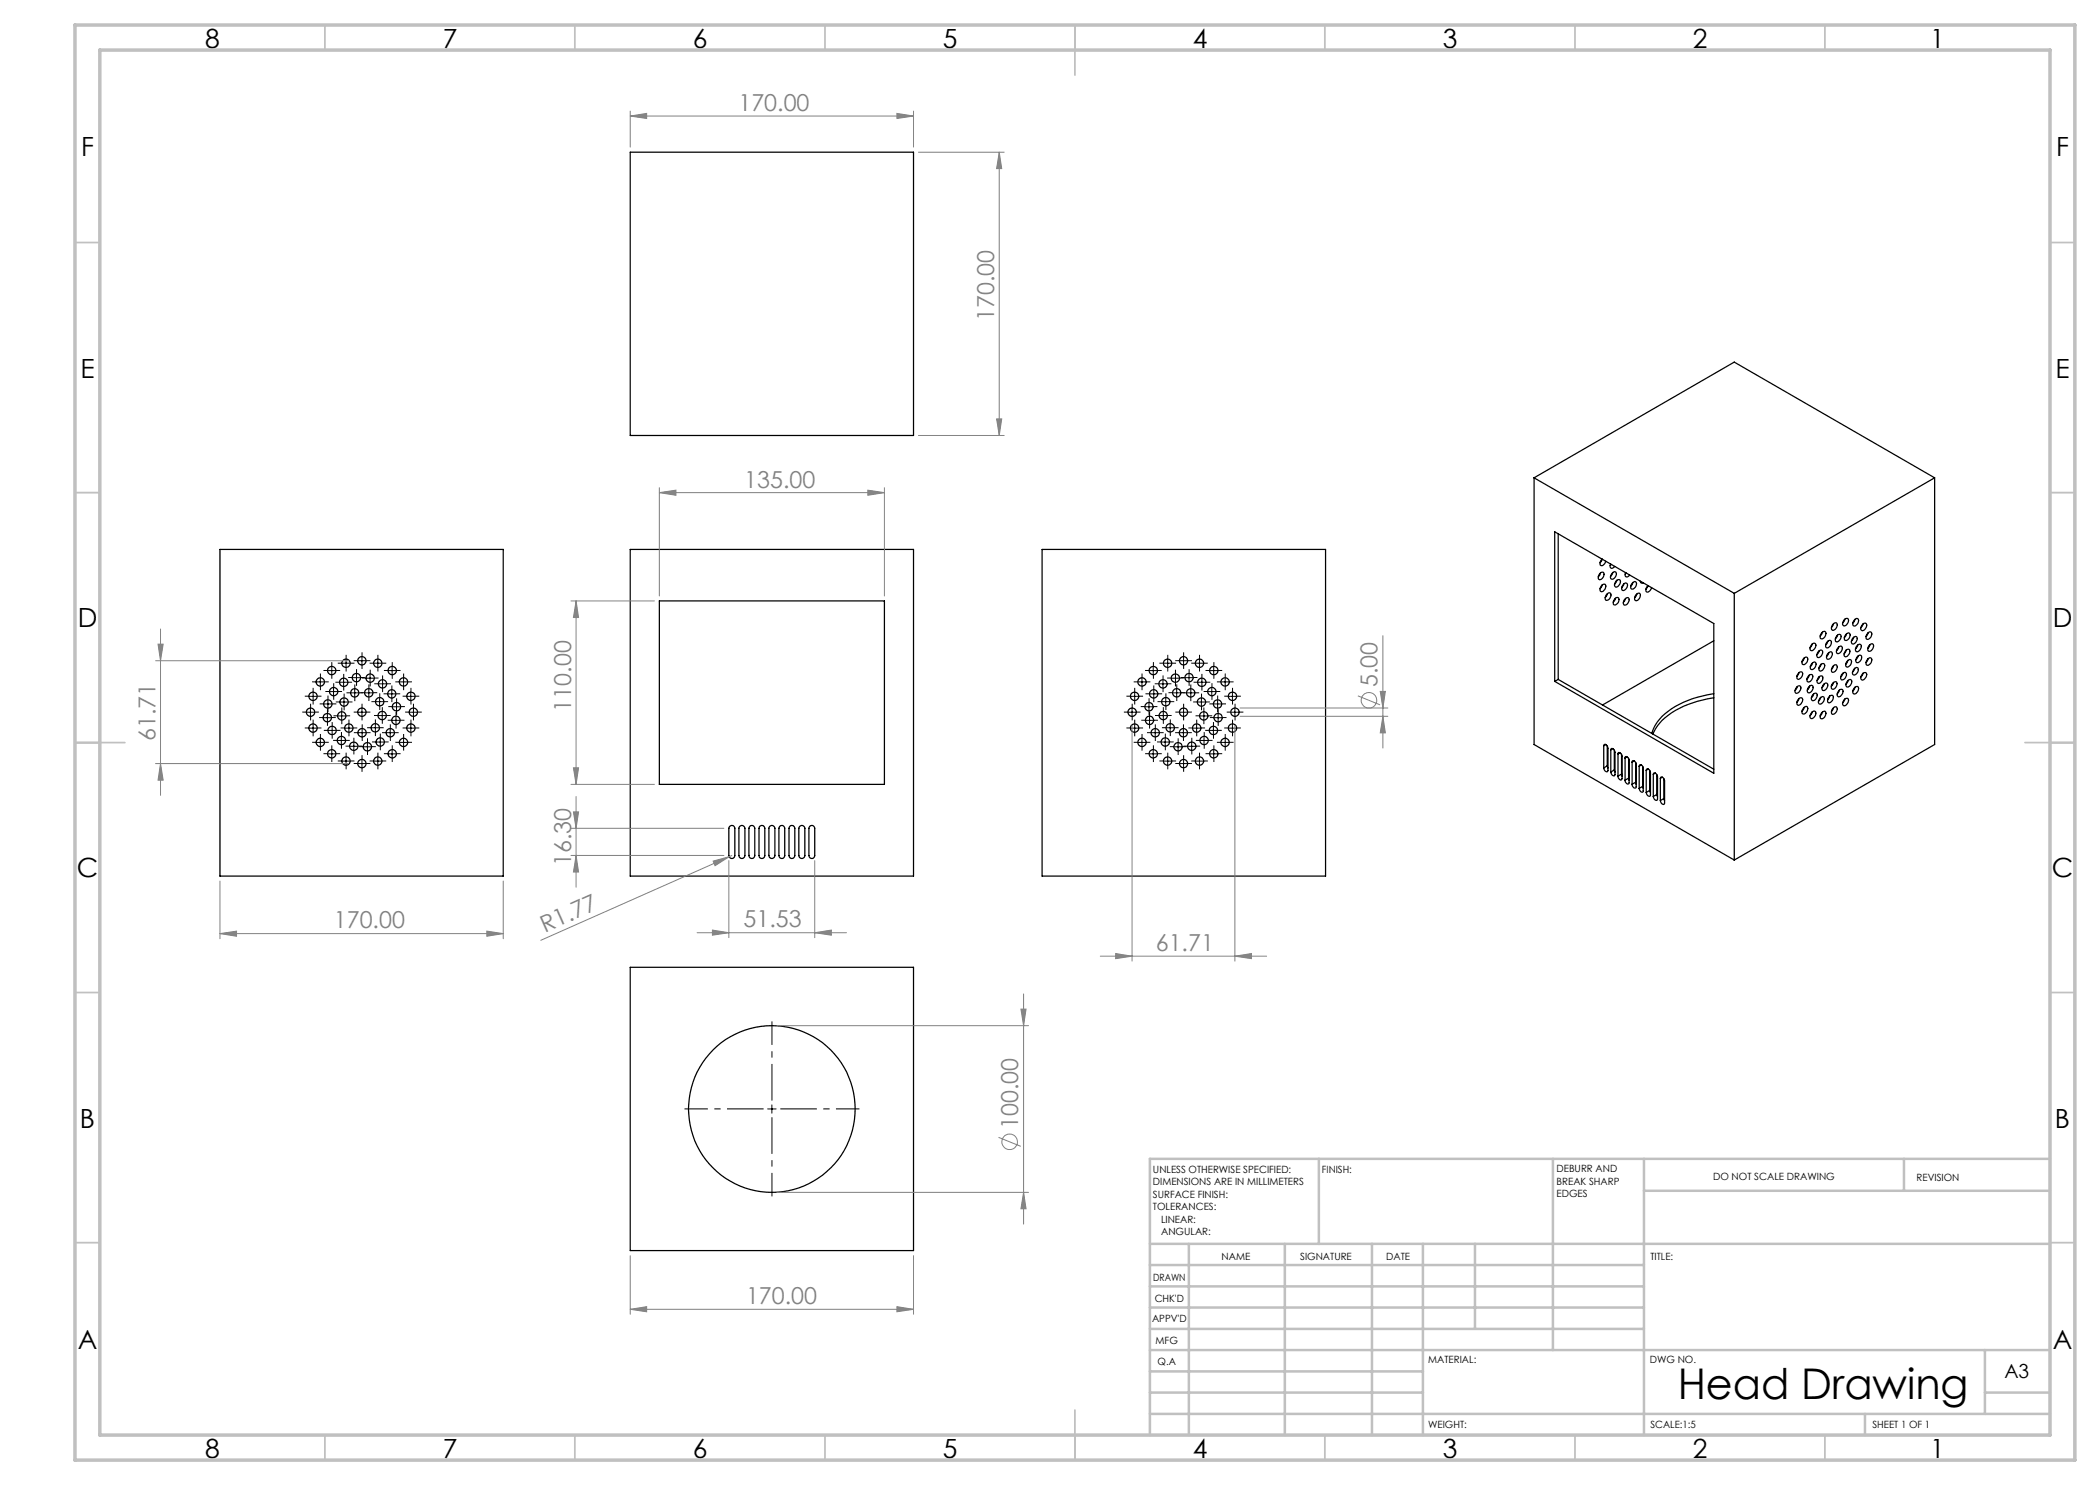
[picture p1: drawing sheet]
<svg xmlns="http://www.w3.org/2000/svg" width="420mm" height="297mm" viewBox="0 0 420 297" stroke-linecap="round" stroke-linejoin="round" font-family="sans-serif">
<g fill="none" stroke="#000" stroke-width=".25">
<path d="M126 30.4h56.7v56.7h-56.7zM306.8 95.6l40.1 23.1M306.8 95.6v53.3l40.1 23.1M306.8 95.6l40.1-23.2 40 23.2M386.9 95.6l-40 23.1M386.9 95.6v53.3l-40 23.1M44 109.9h56.6v65.3h-56.6zM126 109.9h56.7v65.3h-56.7zM208.4 109.9h56.7v65.3h-56.7zM310.9 106.4l31.9 18.3v30l-31.9-18.4zM311.6 106.7v29.2M319.9 114.8a.49 .49 0 0 1 .8-.3 .49 .49 0 0 1 0 .8l-.3 .4a.45 .45 0 0 1-.6 .2 .45 .45 0 0 1-.1-.7z"/>
<path d="M320.1 114.6l-.4 .8M320.3 117.2a.49 .49 0 0 1 .7-.3 .49 .49 0 0 1 .1 .8l-.3 .4a.45 .45 0 0 1-.7 .2 .45 .45 0 0 1-.1-.7zM320.4 117l-.4 .8M321.1 112.3a.76 .76 0 0 1-1.1 .7v-.6l.4-.6-.4 .8M321.3 118.9a.49 .49 0 0 1 .8-.3 .49 .49 0 0 1 0 .8 .57 .57 0 0 1-.4 .6 .57 .57 0 0 1-.7-.2zM321.5 118.7l-.5 .8M322.1 112.8v.1a.48 .48 0 0 0 .2 .8 .48 .48 0 0 0 .6-.4M322.2 112.9l-.2 .2M322.5 114.5l.4-.2a.69 .69 0 0 1 .4 .7 .69 .69 0 0 1-.4 .6 .45 .45 0 0 1-.7 .2 .45 .45 0 0 1 0-.7zM322.5 114.5l-.4 .8M323.1 119.7l.3-.2a.69 .69 0 0 1 .4 .6 .69 .69 0 0 1-.4 .7 .45 .45 0 0 1-.6 .1 .45 .45 0 0 1-.1-.6zM323.1 119.7l-.4 .7"/>
<path d="M323.2 116.2a.5 .5 0 0 1 .7-.2 .5 .5 0 0 1 .1 .8l-.3 .4a.45 .45 0 0 1-.7 .1 .45 .45 0 0 1 0-.6zM323.4 116.1l-.5 .7M324.8 116.8l.3-.2a.69 .69 0 0 1 .4 .6 .69 .69 0 0 1-.4 .7 .45 .45 0 0 1-.6 .2 .45 .45 0 0 1-.1-.7zM324.8 116.8l-.5 .7M325.1 114.5a.5 .5 0 0 0 .1 .9 .5 .5 0 0 0 .7-.4M325.1 119.7a.45 .45 0 0 1 .7 0 .45 .45 0 0 1-.1 .7 .57 .57 0 0 1-.4 .6 .57 .57 0 0 1-.6-.3l.1-.7zM325.1 119.7l-.4 .7M325.2 114.6l-.2 .2M326.4 116.7a.49 .49 0 0 1 .8-.3 .49 .49 0 0 1 0 .8l-.3 .4a.45 .45 0 0 1-.6 .2 .45 .45 0 0 1-.1-.7zM326.6 116.5l-.5 .8M327.2 119l.5-.4a.69 .69 0 0 1 .4 .7 .69 .69 0 0 1-.4 .6 .45 .45 0 0 1-.7 .2 .45 .45 0 0 1 0-.7zM327.4 118.8l-.5 .8"/>
<path d="M328 116.2l.2 .4h.4M329.6 117.1a.8 .8 0 0 0-.1 1.3l.5-.2 .3-.7M329.6 117.1l-.4 .8M346.9 118.7v53.3M131.9 120.2h45v36.7h-45zM311.6 135.9l-.7 .4M311.6 135.9l31.2 17.9M342.8 138.7a17.9 17.9 0 0 0-10.9 5.1l-.8 1.2-.7 1.7M342.8 139.6a17.9 17.9 0 0 0-10.9 5l-.8 1.2-.5 1M342.8 128.2l-22.3 12.8M359.3 137.5a.49 .49 0 0 1 .8-.3 .49 .49 0 0 1 0 .8l-.2 .2a.49 .49 0 0 1-.6 .5 .49 .49 0 0 1-.2-.8zM359.4 137.3l-.4 .8"/>
<path d="M359.8 139.7l.4-.1a.49 .49 0 0 1 .4 .3 .49 .49 0 0 1-.2 .5l-.2 .4a.46 .46 0 0 1-.7 .2 .46 .46 0 0 1-.1-.7zM359.8 134.5l.4-.1a.66 .66 0 0 1 .4 .6 .66 .66 0 0 1-.4 .6 .45 .45 0 0 1-.7 .2 .45 .45 0 0 1-.1-.7zM359.8 134.5l-.4 .8M359.8 139.7l-.4 .8M360.7 131.8a.49 .49 0 0 1 .7-.3 .49 .49 0 0 1 .1 .8l-.3 .4a.45 .45 0 0 1-.7 .2 .45 .45 0 0 1-.1-.7zM360.9 131.6l-.5 .8M361.7 137.4a.49 .49 0 0 1 .8-.3 .49 .49 0 0 1 0 .8l-.2 .4a.45 .45 0 0 1-.7 .2 .45 .45 0 0 1-.1-.7zM361.8 135l.4-.1a.68 .68 0 0 1 .4 .6 .68 .68 0 0 1-.4 .6 .47 .47 0 0 1-.7 .2 .47 .47 0 0 1-.1-.7zM361.8 135l-.4 .8M361.9 137.2l-.4 .8M362.3 132.7a.49 .49 0 0 1 .8-.2 .49 .49 0 0 1 0 .8l-.2 .4a.47 .47 0 0 1-.7 .2 .47 .47 0 0 1-.1-.7zM362.4 128.8l.4-.2a.69 .69 0 0 1 .4 .7 .69 .69 0 0 1-.4 .6 .45 .45 0 0 1-.7 .2 .45 .45 0 0 1 0-.7z"/>
<path d="M362.4 128.8l-.4 .8M362.5 132.6l-.4 .7M362.7 138.8l.5-.2a.92 .92 0 0 1-.5 1.5l-.2 .1a.83 .83 0 0 1 .2-1.4zM362.7 138.8l-.4 .8M363.6 130.3a.49 .49 0 0 1 .8-.2 .49 .49 0 0 1 0 .8l-.2 .4a.45 .45 0 0 1-.7 .2 .45 .45 0 0 1-.1-.7zM363.7 135.5a.5 .5 0 0 1 .7-.3 .5 .5 0 0 1 .1 .8l-.3 .4a.45 .45 0 0 1-.7 .2 .45 .45 0 0 1 0-.7zM363.7 135.5h.1M363.8 130.2l-.4 .7M363.9 135.3l-.5 .8M364 139.7a.5 .5 0 0 1 .7-.3 .5 .5 0 0 1 .1 .8l-.3 .4a.45 .45 0 0 1-.7 .2 .45 .45 0 0 1-.1-.7zM364.1 139.5l-.4 .8M364.2 132.9l.4-.2a.49 .49 0 0 1 .4 .3 .49 .49 0 0 1-.2 .6l-.2 .4a.46 .46 0 0 1-.7 .1 .46 .46 0 0 1-.1-.6z"/>
<path d="M364.2 132.9l-.4 .7M364.3 126.6a.49 .49 0 0 1 .8-.3 .49 .49 0 0 1 0 .8l-.3 .4a.47 .47 0 0 1-.6 .2 .47 .47 0 0 1-.1-.7zM364.5 126.4l-.5 .8M364.7 136.9a.49 .49 0 0 1 .7-.2 .49 .49 0 0 1 0 .8l-.2 .4a.45 .45 0 0 1-.7 .2 .45 .45 0 0 1 0-.7zM364.8 136.8l-.4 .7M365.6 128.2l.3-.1a.69 .69 0 0 1 .4 .6 .69 .69 0 0 1-.4 .6 .45 .45 0 0 1-.7 .2 .45 .45 0 0 1 0-.7zM365.6 130.7l.2-.2a.45 .45 0 0 1 .6 0 .45 .45 0 0 1 0 .7 .57 .57 0 0 1-.4 .6 .57 .57 0 0 1-.7-.3zM365.6 128.2l-.5 .8M365.8 130.5l-.5 .8M365.9 139.2l.4-.1a.66 .66 0 0 1 .4 .6 .66 .66 0 0 1-.4 .6 .45 .45 0 0 1-.7 .2 .45 .45 0 0 1-.1-.7zM365.9 139.2l-.4 .8M366.3 137l.1 .1"/>
<path d="M366.7 133.1a.46 .46 0 0 1 .7 0 .46 .46 0 0 1-.1 .7l-.2 .4a.45 .45 0 0 1-.7 .2 .45 .45 0 0 1-.1-.7zM366.7 136.5l.4-.2a.68 .68 0 0 1 .4 .7 .68 .68 0 0 1-.4 .6 .47 .47 0 0 1-.7 .2 .47 .47 0 0 1-.1-.7zM366.7 124.7a.47 .47 0 0 1 .7 0 .47 .47 0 0 1-.1 .7l-.2 .4a.45 .45 0 0 1-.7 .2 .45 .45 0 0 1-.1-.7zM366.7 124.7l-.4 .8M366.7 133.1l-.4 .8M366.7 136.5l-.4 .8M367.5 127l.3-.1a.69 .69 0 0 1 .5 .6 .69 .69 0 0 1-.5 .6 .45 .45 0 0 1-.6 .2 .45 .45 0 0 1-.1-.7zM367.5 127l-.4 .8M367.7 129.4a.46 .46 0 0 1 .7 0 .46 .46 0 0 1 0 .7l-.2 .2a.49 .49 0 0 1-.6 .4 .49 .49 0 0 1-.3-.7zM367.7 129.4l-.4 .8M367.9 138l.3-.1a.66 .66 0 0 1 .5 .6 .66 .66 0 0 1-.5 .6 .45 .45 0 0 1-.6 .2 .45 .45 0 0 1-.1-.7zM367.9 138l-.4 .8"/>
<path d="M368.4 134.8l.2-.1a.45 .45 0 0 1 .7-.1 .45 .45 0 0 1-.1 .7 .57 .57 0 0 1-.4 .6 .57 .57 0 0 1-.7-.2zM368.6 134.7l-.5 .7M368.8 140a.5 .5 0 0 1 .7-.3 .5 .5 0 0 1 .1 .8l-.3 .4a.45 .45 0 0 1-.6 .2 .45 .45 0 0 1-.1-.7zM368.8 124a.5 .5 0 0 1 .7-.3 .5 .5 0 0 1 .1 .8l-.3 .5a.46 .46 0 0 1-.6 .1 .46 .46 0 0 1-.1-.7zM369 123.9l-.5 .7M369 139.8l-.5 .8M369.1 126.9a.49 .49 0 0 1 .8-.2 .49 .49 0 0 1 0 .8l-.2 .3a.47 .47 0 0 1-.7 .3 .47 .47 0 0 1-.1-.8zM369.3 130l.3-.1a.66 .66 0 0 1 .4 .6 .66 .66 0 0 1-.4 .6 .45 .45 0 0 1-.7 .2 .45 .45 0 0 1 0-.7zM369.3 130l-.5 .8M369.3 126.7l-.4 .8M369.5 136.2a.49 .49 0 0 1 .7-.2 .49 .49 0 0 1 0 .8l-.2 .4a.45 .45 0 0 1-.7 .2 .45 .45 0 0 1 0-.7zM369.6 132.1l.3-.2a.69 .69 0 0 1 .4 .6 .69 .69 0 0 1-.4 .7 .45 .45 0 0 1-.6 .2 .45 .45 0 0 1-.1-.7z"/>
<path d="M369.6 132.1l-.5 .8M369.6 136.1l-.4 .7M370.6 127.6a.48 .48 0 0 1 .7-.3 .48 .48 0 0 1 0 .8l-.2 .4a.45 .45 0 0 1-.7 .3 .45 .45 0 0 1-.1-.7zM370.7 127.5l-.4 .7M370.8 133.8a.5 .5 0 0 1 .7-.2 .5 .5 0 0 1 .1 .8l-.3 .4a.45 .45 0 0 1-.7 .2 .45 .45 0 0 1 0-.7zM370.8 137.6a.49 .49 0 0 1 .8-.3 .49 .49 0 0 1 0 .8l-.3 .4a.45 .45 0 0 1-.6 .2 .45 .45 0 0 1-.1-.7zM370.8 124a.49 .49 0 0 1 .8-.2 .49 .49 0 0 1 0 .8l-.3 .4a.45 .45 0 0 1-.6 .1 .45 .45 0 0 1-.1-.6zM370.9 133.7l-.4 .7M371 123.9l-.4 .7M371 137.4l-.4 .8M371.4 129.2a.49 .49 0 0 1 .7-.3 .49 .49 0 0 1 0 .8l-.2 .4a.45 .45 0 0 1-.7 .2 .45 .45 0 0 1 0-.7zM371.4 131.4a.5 .5 0 0 1 .8-.3 .5 .5 0 0 1 .1 .8l-.3 .4a.45 .45 0 0 1-.7 .2 .45 .45 0 0 1-.1-.7z"/>
<path d="M371.5 129l-.4 .8M371.6 131.2l-.4 .8M372.6 134.7l.4-.2a.66 .66 0 0 1 .4 .6 .66 .66 0 0 1-.4 .6 .45 .45 0 0 1-.7 .2 .45 .45 0 0 1-.1-.6zM372.6 124.8l.4-.2a.49 .49 0 0 1 .4 .4 .49 .49 0 0 1-.2 .5l-.1 .2a.53 .53 0 0 1-.8 .4 .53 .53 0 0 1 0-.9zM372.6 124.8l-.4 .8M372.6 134.7l-.4 .7M373.6 131.7l.4-.2a.69 .69 0 0 1 .4 .7 .69 .69 0 0 1-.4 .6 .45 .45 0 0 1-.7 .2 .45 .45 0 0 1-.1-.7zM373.6 126.5a.46 .46 0 0 1 .7 0 .46 .46 0 0 1 0 .7l-.3 .4a.45 .45 0 0 1-.7 .2 .45 .45 0 0 1-.1-.7zM373.6 126.5l-.4 .8M373.6 131.7l-.4 .8M373.8 129.1l.2-.2a.45 .45 0 0 1 .7 0 .45 .45 0 0 1-.1 .7l-.3 .4a.45 .45 0 0 1-.6 .2 .45 .45 0 0 1-.1-.7zM374 128.9l-.4 .8"/>
<path d="M320.7 149.2l.1-.2a.56 .56 0 0 1 .6 .1 .56 .56 0 0 1 .2 .5v4.6a.56 .56 0 0 1-.7 0 .56 .56 0 0 1-.2-.6M320.7 149.2v4.4M321.2 148.9l-.5 .3M321.5 153.2l.1 .4M321.5 153.2l-.8 .4M321.5 149.2v4M322.2 150v-.2a.56 .56 0 0 1 .6 .1 .56 .56 0 0 1 .2 .6v4.5a.56 .56 0 0 1-.6 0 .56 .56 0 0 1-.2-.6M322.2 150v4.4M322.6 149.7l-.4 .3M322.9 154l.1 .4M322.9 154l-.7 .4M322.9 150v4"/>
<path d="M323.6 150.8v-.2a.56 .56 0 0 1 .6 .1 .56 .56 0 0 1 .2 .6v4.6a.54 .54 0 0 1-.6-.1 .54 .54 0 0 1-.2-.6M323.6 150.8v4.4M324 150.6l-.4 .2M324.3 154.8l.1 .4M324.3 154.8l-.7 .4M324.3 150.8v4M325 151.6v-.2a.56 .56 0 0 1 .6 .1 .56 .56 0 0 1 .2 .6v4.6a.55 .55 0 0 1-.6-.1 .55 .55 0 0 1-.2-.6M325 151.6v4.4M325.4 151.4l-.4 .2M325.7 155.6l.1 .5M325.7 155.6l-.7 .4M325.7 151.7v3.9"/>
<path d="M326.4 152.4v-.1a.55 .55 0 0 1 .6 0 .55 .55 0 0 1 .2 .6v4.6a.54 .54 0 0 1-.6 0 .54 .54 0 0 1-.2-.7M326.4 152.4v4.4M326.8 152.2l-.4 .2M327.1 156.5l.1 .4M327.1 156.5l-.7 .3M327.1 152.5v4M327.8 153.2l.1-.1a.52 .52 0 0 1 .6 0 .52 .52 0 0 1 .1 .6v4.6a.53 .53 0 0 1-.6 0 .53 .53 0 0 1-.2-.6M327.8 153.2v4.5M328.3 153l-.5 .2M328.5 157.3l.1 .4M328.5 157.3l-.7 .4M328.5 153.3v4"/>
<path d="M329.2 154.1l.1-.2a.56 .56 0 0 1 .6 .1 .56 .56 0 0 1 .2 .5v4.6a.56 .56 0 0 1-.7 0 .56 .56 0 0 1-.2-.6M329.2 154.1v4.4M329.7 153.8l-.5 .3M330 158.1l.1 .4M330 158.1l-.8 .4M330 154.1v4M330.7 154.9v-.2a.56 .56 0 0 1 .6 .1 .56 .56 0 0 1 .2 .6v4.5a.56 .56 0 0 1-.6 0 .56 .56 0 0 1-.2-.6M330.7 154.9v4.4M331.1 154.6l-.4 .3M331.4 158.9l.1 .4M331.4 158.9l-.7 .4M331.4 154.9v4"/>
<path d="M332.1 155.7v-.2a.56 .56 0 0 1 .6 .1 .56 .56 0 0 1 .2 .6v4.6a.56 .56 0 0 1-.6-.1 .56 .56 0 0 1-.2-.6M332.1 155.7v4.4M332.5 155.4l-.4 .3M332.8 159.7l.1 .4M332.8 159.7l-.7 .4M332.8 155.7v4M360.7 141.6l.2-.1a.45 .45 0 0 1 .6 0 .45 .45 0 0 1 0 .6l-.3 .5a.45 .45 0 0 1-.7 .1 .45 .45 0 0 1-.1-.6zM360.9 141.5l-.5 .7M362.4 142.4l.4-.2a.69 .69 0 0 1 .4 .6 .69 .69 0 0 1-.4 .7 .45 .45 0 0 1-.7 .2 .45 .45 0 0 1 0-.7zM362.4 142.4l-.4 .8M364.3 142.6l.2-.2a.45 .45 0 0 1 .7 0 .45 .45 0 0 1-.1 .7l-.3 .4a.47 .47 0 0 1-.6 .2 .47 .47 0 0 1-.1-.7zM364.5 142.4l-.5 .8"/>
<path d="M366.7 141.5a.46 .46 0 0 1 .7 0 .46 .46 0 0 1-.1 .7l-.2 .4a.45 .45 0 0 1-.7 .2 .45 .45 0 0 1-.1-.7zM366.7 141.5l-.4 .8M145.9 165.3l.4-.2a.58 .58 0 0 1 .7 .6v5.4a.6 .6 0 0 1-.6 .6 .6 .6 0 0 1-.6-.6v-5.4zM147.9 165.3l.6-.2 .3 .2 .2 .4v5.4a.6 .6 0 0 1-.6 .6 .6 .6 0 0 1-.6-.6v-5.4zM150.1 165.2h.6l.3 .5v5.4a.58 .58 0 0 1-.6 .6 .58 .58 0 0 1-.6-.6v-5.4zM151.9 165.3l.4-.2a.58 .58 0 0 1 .7 .6v5.4a.58 .58 0 0 1-.6 .6 .58 .58 0 0 1-.6-.6zM153.9 165.3l.6-.2 .3 .2 .2 .4v5.4a.6 .6 0 0 1-.6 .6 .6 .6 0 0 1-.6-.6v-5.4zM156.1 165.2h.6l.3 .5v5.4a.58 .58 0 0 1-.6 .6 .58 .58 0 0 1-.6-.6v-5.4zM158.1 165.2l.2-.1a.58 .58 0 0 1 .7 .6v5.4a.58 .58 0 0 1-.6 .6 .58 .58 0 0 1-.6-.6v-5.4zM159.9 165.3l.6-.2 .3 .2 .2 .4v5.4a.6 .6 0 0 1-.6 .6 .6 .6 0 0 1-.6-.6v-5.4zM162.1 165.2h.6l.2 .5v5.4a.58 .58 0 0 1-.5 .6 .58 .58 0 0 1-.6-.6v-5.4zM126 193.5h56.7v56.6h-56.7z"/>
<circle cx="62.6" cy="139.3" r=".83"/>
<circle cx="64.1" cy="136.4" r=".84"/>
<circle cx="66.3" cy="134.1" r=".83"/>
<circle cx="66.7" cy="138.3" r=".82"/>
<circle cx="68.7" cy="136.5" r=".83"/>
<circle cx="69.2" cy="132.7" r=".84"/>
<circle cx="71" cy="138.6" r=".83"/>
<circle cx="71.3" cy="135.5" r=".84"/>
<circle cx="72.4" cy="132.2" r=".84"/>
<circle cx="73.8" cy="138.5" r=".84"/>
<circle cx="74" cy="135.6" r=".83"/>
<circle cx="75.6" cy="132.7" r=".84"/>
<circle cx="76.5" cy="136.8" r=".83"/>
<circle cx="78.4" cy="138.8" r=".83"/>
<circle cx="78.4" cy="134.1" r=".83"/>
<circle cx="80.7" cy="136.4" r=".84"/>
<circle cx="82.2" cy="139.3" r=".83"/>
<circle cx="226.9" cy="139.3" r=".83"/>
<circle cx="228.4" cy="136.4" r=".84"/>
<circle cx="230.7" cy="134.1" r=".83"/>
<circle cx="230.7" cy="138.8" r=".83"/>
<circle cx="232.6" cy="136.8" r=".84"/>
<circle cx="233.5" cy="132.7" r=".83"/>
<circle cx="235.1" cy="135.6" r=".83"/>
<circle cx="235.3" cy="138.5" r=".84"/>
<circle cx="236.7" cy="132.2" r=".83"/>
<circle cx="237.8" cy="135.5" r=".84"/>
<circle cx="238.1" cy="138.6" r=".83"/>
<circle cx="239.9" cy="132.7" r=".84"/>
<circle cx="240.4" cy="136.5" r=".83"/>
<circle cx="242.4" cy="138.3" r=".82"/>
<circle cx="242.8" cy="134.1" r=".84"/>
<circle cx="245" cy="136.4" r=".83"/>
<circle cx="246.5" cy="139.3" r=".84"/>
<circle cx="62.1" cy="142.4" r=".83"/>
<circle cx="62.6" cy="145.6" r=".83"/>
<circle cx="64" cy="148.5" r=".83"/>
<circle cx="65.5" cy="143.5" r=".84"/>
<circle cx="65.6" cy="140.8" r=".84"/>
<circle cx="66.3" cy="150.8" r=".83"/>
<circle cx="66.4" cy="146.1" r=".84"/>
<circle cx="68.3" cy="148.1" r=".83"/>
<circle cx="68.4" cy="143.2" r=".83"/>
<circle cx="68.8" cy="140.4" r=".83"/>
<circle cx="69.2" cy="152.2" r=".84"/>
<circle cx="69.8" cy="145.6" r=".84"/>
<circle cx="70.7" cy="149.2" r=".83"/>
<circle cx="72.4" cy="152.7" r=".84"/>
<circle cx="72.4" cy="142.4" r=".84"/>
<circle cx="72.4" cy="146.6" r=".84"/>
<circle cx="73.5" cy="149.3" r=".84"/>
<circle cx="75.1" cy="145.6" r=".83"/>
<circle cx="75.6" cy="152.2" r=".84"/>
<circle cx="75.9" cy="140.3" r=".83"/>
<circle cx="76" cy="148.4" r=".83"/>
<circle cx="76.4" cy="143.1" r=".84"/>
<circle cx="78.1" cy="146.6" r=".83"/>
<circle cx="78.4" cy="150.8" r=".83"/>
<circle cx="79.2" cy="144.1" r=".84"/>
<circle cx="79.3" cy="141.3" r=".84"/>
<circle cx="80.7" cy="148.5" r=".83"/>
<circle cx="82.2" cy="145.6" r=".83"/>
<circle cx="82.7" cy="142.4" r=".83"/>
<circle cx="226.4" cy="142.4" r=".84"/>
<circle cx="226.9" cy="145.6" r=".83"/>
<circle cx="228.4" cy="148.5" r=".83"/>
<circle cx="229.8" cy="141.3" r=".84"/>
<circle cx="229.9" cy="144.1" r=".84"/>
<circle cx="230.7" cy="150.8" r=".83"/>
<circle cx="231.1" cy="146.6" r=".83"/>
<circle cx="232.6" cy="143.1" r=".83"/>
<circle cx="233.1" cy="148.4" r=".84"/>
<circle cx="233.2" cy="140.3" r=".83"/>
<circle cx="233.5" cy="152.2" r=".83"/>
<circle cx="234" cy="145.6" r=".84"/>
<circle cx="235.6" cy="149.3" r=".83"/>
<circle cx="236.7" cy="146.6" r=".83"/>
<circle cx="236.7" cy="142.4" r=".83"/>
<circle cx="236.7" cy="152.7" r=".83"/>
<circle cx="238.3" cy="149.2" r=".84"/>
<circle cx="239.3" cy="145.6" r=".84"/>
<circle cx="239.9" cy="152.2" r=".84"/>
<circle cx="240.3" cy="140.4" r=".83"/>
<circle cx="240.8" cy="143.2" r=".83"/>
<circle cx="240.8" cy="148.1" r=".83"/>
<circle cx="242.7" cy="146.1" r=".84"/>
<circle cx="242.8" cy="150.8" r=".84"/>
<circle cx="243.5" cy="140.8" r=".83"/>
<circle cx="243.6" cy="143.5" r=".83"/>
<circle cx="245" cy="148.5" r=".82"/>
<circle cx="246.5" cy="145.6" r=".84"/>
<circle cx="247" cy="142.4" r=".83"/>
<circle cx="154.4" cy="221.8" r="16.7"/>
</g>
<g fill="none" stroke="#808080" stroke-width=".2">
<path d="M126 23.2l3.3-.5v1zM126 22.2v7.2M126 23.2h56.7M179.4 22.7l3.3 .5-3.3 .5zM182.7 22.2v7.2M183.7 30.4h17.1M199.8 30.4l.5 3.3h-1zM199.8 30.4v56.7M131.9 98.5l3.3-.5v1.1zM131.9 97.5v21.7M131.9 98.5h45M173.6 98l3.3 .5-3.3 .6z"/>
<path d="M176.9 97.5v21.7M183.7 87.1h17.1M199.3 83.8h1l-.5 3.3zM31.1 132.1h38.6M31.6 128.8h1l-.5 3.3zM32.1 125.8v33.3M114.2 120.2h16.7M115.2 120.2v36.7M115.2 120.2l.5 3.3h-1zM271.6 139.2l4.4 1.8M276 138.3h1.1l-.5 3.3zM276.6 127.1v22.5"/>
<path d="M31.1 152.7h38.6M32.1 152.7l.5 3.3h-1zM114.2 156.9h16.7M114.7 153.6h1l-.5 3.3zM115.2 159.3v18.1M226.4 145.1v47.1M247 145.1v47.1M248 141.6h29.6M248 143.3h29.6M276.6 143.3l.5 3.3h-1.1zM44 176.2v11.5M100.6 176.2v11.5"/>
<path d="M114.2 165.7h30.6M114.2 171.1h30.6M114.7 162.4h1l-.5 3.3zM115.2 171.1l.5 3.3h-1zM142.6 172.2l3.2-.9-2.8 1.8zM145.8 172.1v15.4M145.8 171.3l-37.6 16.8M146.4 171.1l-.6 .2M162.9 172.1v15.4M44 186.7l3.3-.5v1.1zM44 186.7h56.6M97.4 186.2l3.2 .5-3.2 .6z"/>
<path d="M139.4 186.5h29.9M142.5 186l3.3 .5-3.3 .5zM162.9 186.5l3.4-.5v1zM204.7 198.8v46M220.1 191.2h33.2M223.1 190.7l3.3 .5-3.3 .5zM247 191.2l3.3-.5v1zM155.4 205.1h50.3M204.2 201.8h1l-.5 3.3zM155.4 238.5h50.3M199.7 227.5l4.5 1.8M204.7 238.5l.5 3.3h-1z"/>
<path d="M126 251.1v11.8M182.7 251.1v11.8M126 261.9l3.3-.6v1.1zM126 261.9h56.7M179.4 261.3l3.3 .6-3.3 .5z"/>
<circle cx="273.8" cy="140.1" r="1.56"/>
<circle cx="201.9" cy="228.4" r="1.55"/>
</g>
<g fill="none" stroke="#000" stroke-width=".2" stroke-dasharray="15.2 1.3 1.3 1.3" stroke-linecap="butt">
<path d="M61.8 139.2h-.8M62.6 138.4v-.8M63.3 136.4h-.9M63.5 139.2h.8M64.1 135.5v-.8M64.1 137.2v.8M64.9 136.4h.9M65.5 134.1h-.8M65.6 139.9v-.8M65.9 138.3h-.8M66.4 133.3v-.9M66.4 134.9v.9"/>
<path d="M66.7 137.5v-.9M66.7 139.1v.9M67.2 134.1h.8M67.6 138.3h.8M67.9 136.4h-.8M68.4 132.6h-.8M68.7 135.6v-.8M68.7 137.3v.8M68.8 139.6v-.9M69.2 131.8v-.8M69.2 133.5v.8M69.6 136.4h.8"/>
<path d="M70.1 132.6h.8M70.1 138.6h-.8M70.5 135.5h-.9M71 137.7v-.8M71 139.4v.8M71.3 134.7v-.9M71.3 136.3v.9M71.6 132.1h-.9M71.8 138.6h.8M72.1 135.5h.9M72.4 131.3v-.8M72.4 133v.8"/>
<path d="M72.9 138.5h-.8M73.2 135.6h-.8M73.2 132.1h.9M73.8 137.7v-.8M73.8 139.4v.8M74 134.8v-.9M74 136.4v.9M74.6 138.5h.8M74.8 132.6h-.9M74.9 135.6h.8M75.6 131.8v-.8M75.6 133.5v.8"/>
<path d="M75.7 136.8h-.8M76 139.5v-.8M76.4 132.6h.9M76.5 135.9v-.8M76.5 137.6v.8M77.4 136.8h.8M77.5 138.8h-.8M77.6 134.1h-.8M78.4 137.9v-.8M78.4 139.6v.8M78.5 133.3v-.9M78.5 134.9v.9"/>
<path d="M79.2 138.8h.8M79.3 134.1h.8M79.9 136.4h-.8M80.7 135.5v-.8M80.7 137.2v.8M81.4 139.2h-.9M81.6 136.4h.8M82.2 138.4v-.8M83 139.2h.9M226.1 139.2h-.8M226.9 138.4v-.8M227.6 136.4h-.9"/>
<path d="M227.8 139.2h.8M228.4 135.5v-.8M228.4 137.2v.8M229.2 136.4h.9M229.8 134.1h-.8M229.9 138.8h-.8M230.7 133.3v-.9M230.7 134.9v.9M230.8 137.9v-.8M230.8 139.6v.8M231.5 134.1h.8M231.6 138.8h.8"/>
<path d="M231.8 136.8h-.9M232.6 135.9v-.8M232.6 137.6v.8M232.7 132.6h-.8M233.2 139.5v-.8M233.4 136.8h.9M233.5 131.8v-.8M233.5 133.5v.8M234.3 135.6h-.9M234.4 132.6h.8M234.5 138.5h-.8M235.1 134.8v-.9"/>
<path d="M235.1 136.4v.9M235.4 137.7v-.8M235.4 139.4v.8M235.9 132.1h-.8M235.9 135.6h.9M236.2 138.5h.8M236.7 131.3v-.8M236.7 133v.8M237 135.5h-.8M237.3 138.6h-.8M237.6 132.1h.8M237.8 134.7v-.9"/>
<path d="M237.8 136.3v.9M238.2 137.7v-.8M238.2 139.4v.8M238.7 135.5h.8M239 138.6h.8M239.1 132.6h-.9M239.6 136.4h-.9M239.9 131.8v-.8M239.9 133.5v.8M240.3 139.6v-.9M240.4 135.6v-.8M240.4 137.3v.8"/>
<path d="M240.7 132.6h.9M241.2 136.4h.9M241.6 138.3h-.9M241.9 134.1h-.8M242.4 137.5v-.9M242.4 139.1v.9M242.8 133.3v-.9M242.8 134.9v.9M243.2 138.3h.9M243.5 139.9v-.8M243.6 134.1h.8M244.2 136.4h-.8"/>
<path d="M245 135.5v-.8M245 137.2v.8M245.7 139.2h-.9M245.9 136.4h.8M246.5 138.4v-.8M247.3 139.2h.9M61.3 142.4h-.8M61.8 145.6h-.8M62.1 141.6v-.8M62.1 143.3v.8M62.6 144.8v-.9M62.6 146.4v.9"/>
<path d="M62.6 140.1v.8M63 142.4h.8M63.3 148.5h-.9M63.5 145.6h.8M64.1 147.6v-.8M64.1 149.3v.8M64.7 143.5h-.9M64.8 140.8h-.9M64.9 148.5h.9M65.5 142.7v-.9M65.5 144.3v.9M65.5 150.7h-.8"/>
<path d="M65.6 141.6v.8M65.6 146.1h-.8M66.3 143.5h.9M66.4 149.9v-.8M66.4 151.6v.8M66.4 140.8h.9M66.4 145.2v-.8M66.4 146.9v.8M67.2 150.7h.8M67.3 146.1h.8M67.5 148.1h-.9M67.5 143.2h-.8"/>
<path d="M68 140.4h-.8M68.3 147.2v-.8M68.3 148.9v.8M68.4 142.3v-.8M68.4 144v.8M68.4 152.2h-.8M68.8 141.2v.9M69 145.6h-.9M69.1 148.1h.9M69.2 143.2h.8M69.2 151.4v-.9M69.2 153v.9"/>
<path d="M69.7 140.4h.8M69.8 144.8v-.9M69.8 146.4v.9M69.9 149.2h-.8M70.1 152.2h.8M70.6 145.6h.9M70.8 148.4v-.8M70.8 150.1v.8M71.6 142.4h-.9M71.6 152.7h-.9M71.6 149.2h.8M71.6 146.5h-.8"/>
<path d="M72.4 141.6v-.8M72.4 143.3v.8M72.4 151.9v-.9M72.4 153.5v.9M72.4 145.7v-.8M72.4 147.4v.8M72.7 149.3h-.9M73.2 142.4h.9M73.2 152.7h.9M73.3 146.5h.8M73.5 148.5v-.8M73.5 150.2v.8"/>
<path d="M74.2 145.5h-.8M74.3 149.3h.9M74.8 152.2h-.9M75.1 144.7v-.8M75.1 146.4v.8M75.1 140.3h-.8M75.2 148.4h-.8M75.6 151.4v-.9M75.6 153v.9M75.6 143.1h-.8M75.9 145.5h.8M76 141.2v.8"/>
<path d="M76.1 147.6v-.9M76.1 149.2v.9M76.4 152.2h.9M76.5 142.3v-.9M76.5 143.9v.9M76.8 140.3h.8M76.9 148.4h.8M77.2 146.5h-.8M77.3 143.1h.8M77.6 150.7h-.8M78.1 145.7v-.8M78.1 147.4v.8"/>
<path d="M78.4 144.1h-.9M78.5 149.9v-.8M78.5 151.6v.8M78.5 141.3h-.8M78.9 146.5h.8M79.2 143.2v-.8M79.2 144.9v.8M79.3 150.7h.8M79.3 140.5v-.8M79.3 142.2v.8M79.9 148.5h-.8M80 144.1h.9"/>
<path d="M80.2 141.3h.8M80.7 147.6v-.8M80.7 149.3v.8M81.4 145.6h-.9M81.6 148.5h.8M81.9 142.4h-.9M82.2 144.8v-.9M82.2 146.4v.9M82.2 140.1v.8M82.7 141.6v-.8M82.7 143.3v.8M83 145.6h.9"/>
<path d="M83.5 142.4h.9M225.6 142.4h-.8M226.1 145.6h-.8M226.4 141.6v-.8M226.4 143.3v.8M226.9 144.8v-.9M226.9 146.4v.9M226.9 140.1v.8M227.3 142.4h.8M227.6 148.5h-.9M227.8 145.6h.8M228.4 147.6v-.8"/>
<path d="M228.4 149.3v.8M229 141.3h-.9M229.1 144.1h-.8M229.2 148.5h.9M229.8 140.5v-.8M229.8 142.2v.8M229.8 150.7h-.8M229.9 143.2v-.8M229.9 144.9v.8M230.2 146.5h-.8M230.6 141.3h.9M230.7 149.9v-.8"/>
<path d="M230.7 151.6v.8M230.8 144.1h.8M231.1 145.7v-.8M231.1 147.4v.8M231.5 150.7h.8M231.8 143.1h-.8M231.9 146.5h.8M232.2 148.4h-.8M232.3 140.3h-.8M232.7 142.3v-.9M232.7 143.9v.9M232.7 152.2h-.8"/>
<path d="M233.1 147.6v-.9M233.1 149.2v.9M233.2 141.2v.8M233.2 145.5h-.8M233.5 143.1h.8M233.5 151.4v-.9M233.5 153v.9M233.9 148.4h.8M234 140.3h.8M234.1 144.7v-.8M234.1 146.4v.8M234.4 152.2h.8"/>
<path d="M234.8 149.3h-.8M234.9 145.5h.8M235.6 148.5v-.8M235.6 150.2v.8M235.9 146.5h-.9M235.9 142.4h-.8M235.9 152.7h-.8M236.5 149.3h.8M236.7 145.7v-.8M236.7 147.4v.8M236.7 141.6v-.8M236.7 143.3v.8"/>
<path d="M236.7 151.9v-.9M236.7 153.5v.9M237.5 146.5h.9M237.5 149.2h-.8M237.6 142.4h.8M237.6 152.7h.8M238.4 148.4v-.8M238.4 150.1v.8M238.5 145.6h-.8M239.1 152.2h-.9M239.2 149.2h.8M239.3 144.8v-.9"/>
<path d="M239.3 146.4v.9M239.5 140.4h-.9M239.9 151.4v-.9M239.9 153v.9M239.9 143.2h-.8M240 148.1h-.8M240.2 145.6h.8M240.3 141.2v.9M240.7 152.2h.9M240.8 142.3v-.8M240.8 144v.8M240.8 147.2v-.8"/>
<path d="M240.8 148.9v.8M241.1 140.4h.9M241.6 143.2h.8M241.7 148.1h.8M241.9 146.1h-.9M241.9 150.7h-.8M242.7 145.2v-.8M242.7 146.9v.8M242.7 140.8h-.8M242.8 149.9v-.8M242.8 151.6v.8M242.8 143.5h-.8"/>
<path d="M243.5 146.1h.9M243.5 141.6v.8M243.6 150.7h.8M243.6 142.7v-.9M243.6 144.3v.9M244.2 148.5h-.8M244.4 140.8h.8M244.5 143.5h.8M245 147.6v-.8M245 149.3v.8M245.7 145.6h-.9M245.9 148.5h.8"/>
<path d="M246.2 142.4h-.9M246.5 144.8v-.9M246.5 146.4v.9M246.5 140.1v.8M247 141.6v-.8M247 143.3v.8M247.3 145.6h.9M247.8 142.4h.9"/>
</g>
<path d="M152.7 221.8h-15.8M154.4 220.1v-15.8M154.4 223.4v15.9M156.1 221.8h15.8" fill="none" stroke="#000" stroke-width=".2" stroke-dasharray="15.2 1.3 1.3 1.3" stroke-dashoffset="7.9" stroke-linecap="butt"/>
<g fill="none" stroke="#000" stroke-width=".2">
<path d="M61.8 139.3h1.6M62.6 138.4v1.7M63.2 136.4h1.7M64.1 135.6v1.6M65.5 134.1h1.7M65.6 140v1.6M65.9 138.3h1.7M66.4 133.3v1.6M66.7 137.5v1.7M67.9 136.5h1.7M68.4 132.6h1.6M68.7 135.6v1.7"/>
<path d="M68.8 139.6v1.6M69.2 131.8v1.7M70.1 138.6h1.7M70.4 135.5h1.7M70.9 137.8v1.6M71.3 134.7v1.6M71.5 132.1h1.7M72.4 131.3v1.7M72.9 138.6h1.7M73.2 135.6h1.7M73.8 137.7v1.7M74 134.8v1.7"/>
<path d="M74.7 132.6h1.7M75.6 131.8v1.7M75.7 136.8h1.6M75.9 139.5v1.7M76.5 135.9v1.7M77.5 138.8h1.7M77.6 134.1h1.7M78.4 137.9v1.7M78.4 133.3v1.6M79.9 136.4h1.6M80.7 135.6v1.6M81.4 139.3h1.6"/>
<path d="M82.2 138.4v1.7M226.1 139.3h1.7M226.9 138.4v1.7M227.5 136.4h1.7M228.4 135.6v1.6M229.8 134.1h1.7M229.9 138.8h1.7M230.6 133.3v1.6M230.8 137.9v1.7M231.8 136.8h1.6M232.6 135.9v1.7M232.7 132.6h1.7"/>
<path d="M233.2 139.5v1.7M233.5 131.8v1.7M234.2 135.6h1.7M234.5 138.6h1.7M235.1 134.8v1.7M235.3 137.7v1.7M235.9 132.1h1.6M236.7 131.3v1.7M237 135.5h1.7M237.3 138.6h1.7M237.8 134.7v1.6M238.2 137.8v1.6"/>
<path d="M239 132.6h1.7M239.5 136.5h1.7M239.9 131.8v1.7M240.3 139.6v1.6M240.4 135.6v1.7M241.5 138.3h1.7M241.9 134.1h1.7M242.4 137.5v1.7M242.7 133.3v1.6M243.5 140v1.6M244.2 136.4h1.7M245 135.6v1.6"/>
<path d="M245.7 139.3h1.6M246.5 138.4v1.7M61.3 142.4h1.6M61.8 145.6h1.6M62.1 141.6v1.7M62.6 144.8v1.6M63.2 148.5h1.7M64.1 147.6v1.7M64.6 143.5h1.7M64.7 140.8h1.7M65.5 142.7v1.7M65.5 150.8h1.7"/>
<path d="M65.6 146.1h1.6M66.4 149.9v1.7M66.4 145.3v1.6M67.5 148.1h1.6M67.5 143.2h1.7M68 140.4h1.6M68.3 147.3v1.6M68.3 142.3v1.7M68.4 152.2h1.6M68.9 145.6h1.7M69.2 151.4v1.7M69.8 144.8v1.6"/>
<path d="M69.9 149.3h1.7M70.8 148.4v1.7M71.5 142.4h1.7M71.5 152.7h1.7M71.6 146.5h1.7M72.4 141.6v1.7M72.4 151.9v1.7M72.4 145.7v1.7M72.6 149.4h1.7M73.5 148.5v1.7M74.2 145.6h1.7M74.7 152.2h1.7"/>
<path d="M75.1 144.7v1.7M75.1 140.3h1.7M75.2 148.4h1.7M75.6 151.4v1.7M75.6 143.1h1.7M76.1 147.6v1.6M76.4 142.3v1.7M77.2 146.5h1.7M77.6 150.8h1.7M78 145.7v1.7M78.4 144.1h1.6M78.4 149.9v1.7"/>
<path d="M78.5 141.4h1.7M79.2 143.2v1.7M79.3 140.5v1.7M79.9 148.5h1.6M80.7 147.6v1.7M81.4 145.6h1.6M81.8 142.4h1.7M82.2 144.8v1.6M82.7 141.6v1.7M225.6 142.4h1.7M226.1 145.6h1.7M226.4 141.6v1.7"/>
<path d="M226.9 144.8v1.6M227.5 148.5h1.7M228.4 147.6v1.7M229 141.4h1.6M229.1 144.1h1.7M229.8 140.5v1.7M229.8 150.8h1.7M229.9 143.2v1.7M230.2 146.5h1.7M230.6 149.9v1.7M231 145.7v1.7M231.8 143.1h1.7"/>
<path d="M232.2 148.4h1.7M232.3 140.3h1.7M232.7 142.3v1.7M232.7 152.2h1.7M233 147.6v1.6M233.2 145.6h1.7M233.5 151.4v1.7M234 144.7v1.7M234.8 149.4h1.6M235.6 148.5v1.7M235.8 146.5h1.7M235.9 142.4h1.6"/>
<path d="M235.9 152.7h1.6M236.7 145.7v1.7M236.7 141.6v1.7M236.7 151.9v1.7M237.5 149.3h1.7M238.3 148.4v1.7M238.5 145.6h1.7M239 152.2h1.7M239.3 144.8v1.6M239.5 140.4h1.6M239.9 151.4v1.7M239.9 143.2h1.7"/>
<path d="M240 148.1h1.7M240.8 142.3v1.7M240.8 147.3v1.6M241.8 146.1h1.7M241.9 150.8h1.7M242.7 140.8h1.6M242.7 145.3v1.6M242.7 149.9v1.7M242.8 143.5h1.6M243.6 142.7v1.7M244.2 148.5h1.7M245 147.6v1.7"/>
<path d="M245.7 145.6h1.6M246.2 142.4h1.6M246.5 144.8v1.6M247 141.6v1.7M153.5 221.8h1.7M154.4 221v1.6"/>
</g>
<g fill="none" stroke="#c0c0c0" stroke-width=".35">
<path d="M65 5v5M115 5v5M165 5v5M215 5v10M265 5v5M315 5v5M365 5v5M15 48.5h5M410 48.5h5M15 98.5h5M410 98.5h5M15 148.5h10"/>
<path d="M405 148.5h10M15 198.5h5M410 198.5h5M15 248.5h5M410 248.5h5M65 287v5M115 287v5M165 287v5M215 282v10M265 287v5M315 287v5M365 287v5"/>
</g>
<g fill="none" stroke="#c0c0c0" stroke-width=".5">
<path d="M263.8 231.8v17M310.6 231.8v38.2M328.8 231.8v55.2M328.8 238.2h81.2M380.8 231.8v6.4M410 231.8h-180v55.2M230 248.8h180M230 257.3h98.8M230 253h98.8M237.8 248.8v38.2M257 248.8v38.2M274.4 248.8v38.2"/>
<path d="M284.6 248.8v38.2M295 248.8v17M230 265.8h98.8M230 261.5h98.8M230 278.5h54.6M230 274.3h54.6M230 270h180M397 278.5h13M397 270v12.8M230 282.8h180M373 282.8v4.2"/>
</g>
<path d="M15 5h400v287h-400zM20 10h390v277h-390z" fill="none" stroke="#c0c0c0" stroke-width=".7"/>
<g fill="#808080">
<path d="M142.6 172.2l3.2-.9-2.8 1.8z"/>
<path d="M173.6 98l3.3 .5-3.3 .6zM131.9 98.5l3.3-.5v1.1zM179.4 22.7l3.3 .5-3.3 .5zM126 23.2l3.3-.5v1zM97.4 186.2l3.2 .5-3.2 .6zM44 186.7l3.3-.5v1.1z"/>
<path d="M142.5 186l3.3 .5-3.3 .5zM162.9 186.5l3.4-.5v1zM223.1 190.7l3.3 .5-3.3 .5zM247 191.2l3.3-.5v1zM126 261.9l3.3-.6v1.1zM179.4 261.3l3.3 .6-3.3 .5z"/>
<path d="M199.3 83.8h1l-.5 3.3zM199.8 30.4l.5 3.3h-1z"/>
<path d="M115.2 120.2l.5 3.3h-1zM114.7 153.6h1l-.5 3.3zM114.7 162.4h1l-.5 3.3zM115.2 171.1l.5 3.3h-1zM276 138.3h1.1l-.5 3.3zM276.6 143.3l.5 3.3h-1.1zM204.2 201.8h1l-.5 3.3zM204.7 238.5l.5 3.3h-1zM31.6 128.8h1l-.5 3.3zM32.1 152.7l.5 3.3h-1z"/>
</g>
<text font-size="8.5" x="335.5" y="279.7">Head Drawing</text>
<g font-size="5.3">
<text x="41" y="9.5">8</text>
<text x="88.5" y="9.5">7</text>
<text x="138.5" y="9.5">6</text>
<text x="188.5" y="9.5">5</text>
<text x="238.5" y="9.5">4</text>
<text x="288.5" y="9.5">3</text>
<text x="338.5" y="9.5">2</text>
<text x="386" y="9.5">1</text>
<text x="16.2" y="31.2">F</text>
<text x="411.2" y="31.2">F</text>
<text x="16.1" y="75.5">E</text>
<text x="411.1" y="75.5">E</text>
<text x="15.5" y="125.5">D</text>
<text x="410.5" y="125.5">D</text>
<text x="15.4" y="175.5">C</text>
<text x="410.4" y="175.5">C</text>
<text x="16" y="225.5">B</text>
<text x="411" y="225.5">B</text>
<text x="15.5" y="269.7">A</text>
<text x="410.5" y="269.7">A</text>
<text x="41" y="291.5">8</text>
<text x="88.5" y="291.5">7</text>
<text x="138.5" y="291.5">6</text>
<text x="188.5" y="291.5">5</text>
<text x="238.5" y="291.5">4</text>
<text x="288.5" y="291.5">3</text>
<text x="338.5" y="291.5">2</text>
<text x="386" y="291.5">1</text>
</g>
<g font-size="4.7" fill="#808080">
<text x="147.7" y="22.2">170.00</text>
<text x="198.8" y="64.2" transform="rotate(-90 198.8 64.2)">170.00</text>
<text x="148.9" y="97.5">135.00</text>
<text x="275.5" y="137.5" transform="rotate(-90 275.5 137.5)">5.00</text>
<text x="114.2" y="142.3" transform="rotate(-90 114.2 142.3)">110.00</text>
<text x="31.1" y="148.3" transform="rotate(-90 31.1 148.3)">61.71</text>
<text x="114.2" y="173.3" transform="rotate(-90 114.2 173.3)">16.30</text>
<text x="66.8" y="185.7">170.00</text>
<text x="148.7" y="185.5">51.53</text>
<text x="108.9" y="186.6" transform="rotate(-24 108.9 186.6)">R1.77</text>
<text x="231.2" y="190.2">61.71</text>
<text x="203.7" y="225.8" transform="rotate(-90 203.7 225.8)">100.00</text>
<text x="149.2" y="260.8">170.00</text>
</g>
<text font-size="3.9" x="400.9" y="275.5">A3</text>
<g font-size="2">
<text x="230.6" y="234.6">UNLESS OTHERWISE SPECIFIED:</text>
<text x="230.6" y="237.1">DIMENSIONS ARE IN MILLIMETERS</text>
<text x="230.6" y="239.6">SURFACE FINISH:</text>
<text x="264.4" y="234.6">FINISH:</text>
<text x="311.3" y="234.5">DEBURR AND</text>
<text x="311.3" y="237">BREAK SHARP</text>
<text x="311.3" y="239.5">EDGES</text>
<text x="342.6" y="236">DO NOT SCALE DRAWING</text>
<text x="383.3" y="236.2">REVISION</text>
<text x="230.6" y="242.1">TOLERANCES:</text>
<text x="232.2" y="244.6">LINEAR:</text>
<text x="232.2" y="247.1">ANGULAR:</text>
<text x="244.3" y="252">NAME</text>
<text x="260" y="251.9">SIGNATURE</text>
<text x="277.2" y="251.9">DATE</text>
<text x="330.1" y="251.9">TITLE:</text>
<text x="230.6" y="256.1">DRAWN</text>
<text x="230.9" y="260.3">CHK'D</text>
<text x="230.4" y="264.4">APPV'D</text>
<text x="231.1" y="268.8">MFG</text>
<text x="231.5" y="273">Q.A</text>
<text x="285.6" y="272.5">MATERIAL:</text>
<text x="330" y="272.5">DWG NO.</text>
<text x="285.6" y="285.5">WEIGHT:</text>
<text x="330.1" y="285.6">SCALE:1:5</text>
<text x="374.5" y="285.6">SHEET 1 OF 1</text>
</g>
</svg>
